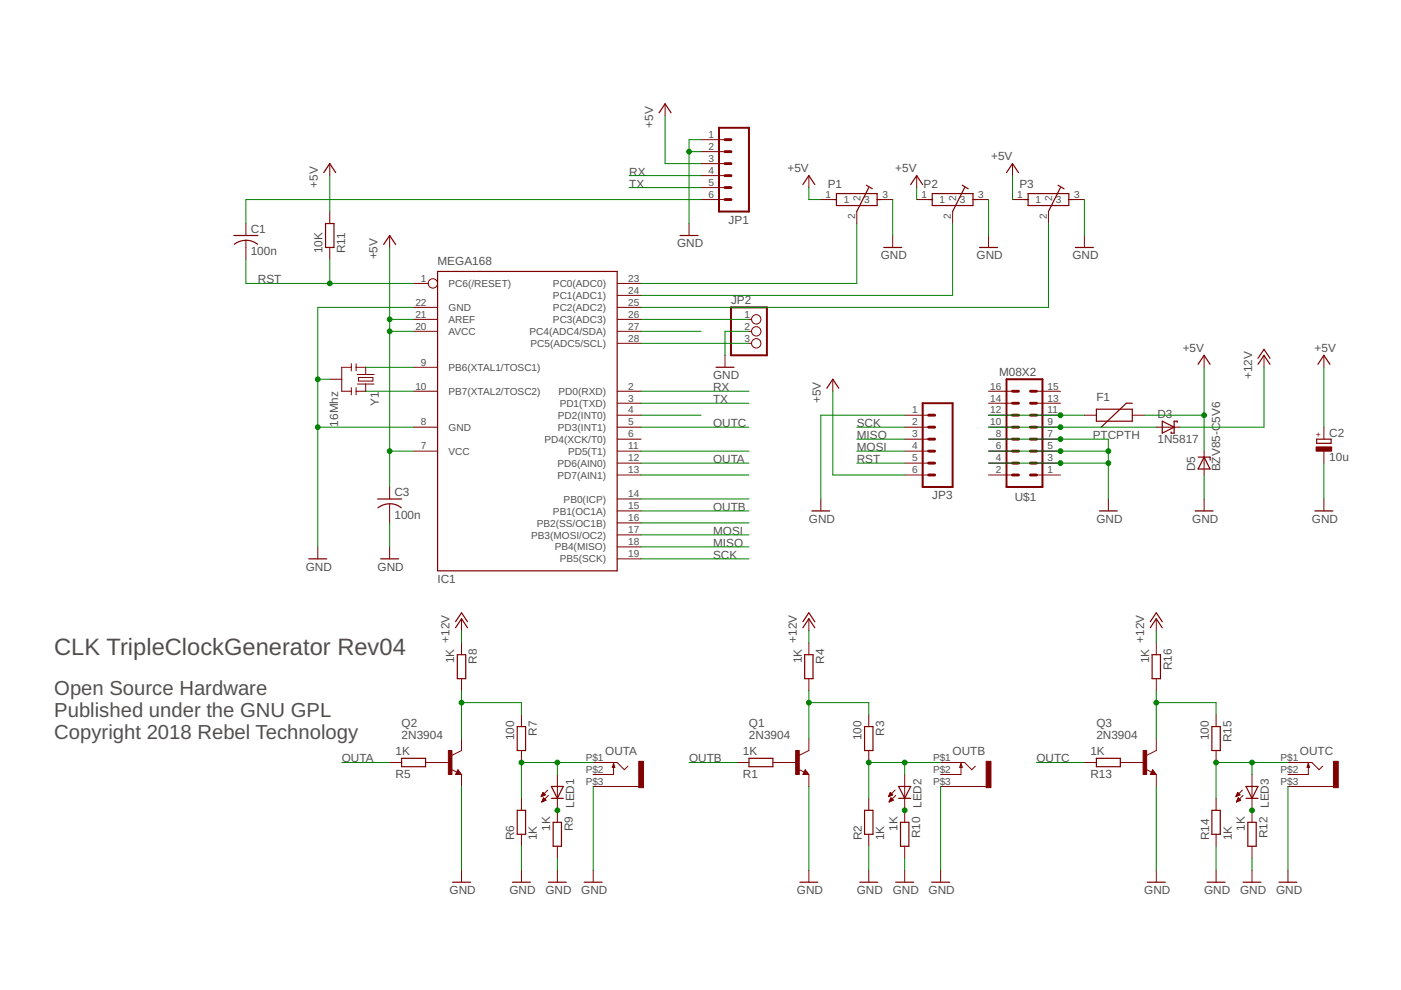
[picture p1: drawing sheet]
<svg xmlns="http://www.w3.org/2000/svg" width="297mm" height="210mm" viewBox="0 0 297 210" stroke-linecap="round" stroke-linejoin="round" font-family="sans-serif">
<g fill="none" stroke="#800000" stroke-width=".25">
<path d="M68.6 36.6l1.3-1.9 1.3 1.9M139.7 23.9l1.3-1.9 1.3 1.9M170.2 39.1l1.3-1.9 1.3 1.9M183.7 39.3l1.3 .7M184.2 39.8l-2.5 5.1M193.1 39.1l1.3-1.9 1.2 1.9M204 39.3l1.3 .7M204.5 39.8l-2.5 5.1M213.4 36.6l1.3-1.9 1.2 1.9M224.3 39.3l1.3 .7M224.8 39.8l-2.5 5.1M49.6 49.9h5.1"/>
<path d="M49.7 51.8a4 4 0 0 1 4.9 0M69 47.4h1.8v5.1h-1.8zM81.3 51.8l1.3-1.9 1.3 1.9M92.8 57.6h38.1v63.4h-38.1zM144.2 49.9h3.8M176.6 42.3h.7M177.3 41h8.7v2.6h-8.7zM186 42.3h.7M187.4 52.5h3.8M196.9 42.3h.8M197.7 41h8.6v2.6h-8.6zM206.3 42.3h.8"/>
<path d="M207.7 52.5h3.8M217.2 42.3h.8M218 41h8.6v2.6h-8.6zM226.6 42.3h.8M228 52.5h3.8M151.8 77.9h3.8M254 77.2l1.3-1.9 1.3 1.9M266.7 77.2l1.3-1.9 1.3 1.9M266.7 76l1.3-1.9 1.3 1.9M279.4 77.2l1.3-1.9 1.3 1.9M175.3 82.3l1.3-1.9 1.2 1.9M232.5 86.8h7.6v2.5h-7.6z"/>
<path d="M240.1 85.5h-1.3l-5.3 5.1M246.4 89.3l2.5 1.3-2.5 1.2zM249.6 89.6v-.3h-.7v2.5h-.6v-.2M254 96.9h2.6v.7M255.3 96.9l1.3 2.5h-2.6zM279.2 93.1h3v.9h-3zM65.5 118.5h3.8M80.1 105.8h5.1M80.1 107.7a4 4 0 0 1 5 0M80.7 118.5h3.8M172.1 108.3h3.8M233.1 108.3h3.8"/>
<path d="M253.4 108.3h3.8M278.8 108.3h3.8M96.6 133.1l1.3-1.9 1.2 1.9M96.6 131.8l1.3-1.9 1.2 1.9M97 138.8h1.7v5.1h-1.7zM170.2 133.1l1.3-1.9 1.3 1.9M170.2 131.8l1.3-1.9 1.3 1.9M170.6 138.8h1.8v5.1h-1.8zM243.9 133.1l1.3-1.9 1.2 1.9M243.9 131.8l1.3-1.9 1.2 1.9M244.3 138.8h1.7v5.1h-1.7zM109.7 154.1h1.7v5h-1.7z"/>
<path d="M183.3 154.1h1.8v5h-1.8zM256.9 154.1h1.8v5h-1.8zM85.2 160.8h5v1.8h-5zM97.1 163.7l.1 .3h-.4l.3-.6 .5 .7h-.8M109.7 171.8h1.7v5.1h-1.7zM116.9 166.8h2.5l-1.2 2.5zM116.9 169.3h2.5M117.3 174.3h1.7v5.1h-1.7zM130.1 161.9l.2 .8h-.5zM158.8 160.8h5.1v1.8h-5.1zM170.7 163.7l.2 .3h-.4l.2-.6 .5 .7h-.7M183.3 171.8h1.8v5.1h-1.8z"/>
<path d="M190.5 169.3h2.6M190.5 166.8h2.6l-1.3 2.5zM190.9 174.3h1.8v5.1h-1.8zM203.8 161.9l.2 .8h-.5zM232.5 160.8h5v1.8h-5zM244.4 163.7l.1 .3h-.4l.3-.6 .5 .7h-.8M256.9 171.8h1.8v5.1h-1.8zM264.2 169.3h2.5M264.2 166.8h2.5l-1.2 2.5zM264.6 174.3h1.7v5.1h-1.7zM277.4 161.9l.2 .8h-.5zM95.9 187h3.9"/>
<path d="M108.6 187h3.9M116.3 187h3.8M123.9 187h3.8M169.6 187h3.8M182.3 187h3.8M189.9 187h3.8M197.5 187h3.8M243.2 187h3.9M255.9 187h3.8M263.5 187h3.9M271.2 187h3.8"/>
</g>
<g fill="none" stroke="#800000" stroke-width=".21">
<path d="M69.9 34.7v2.5M141 22v2.6M148.6 29.6h5.1M148.6 32.2h5.1M148.6 34.7h5.1M148.6 37.2h5.1M148.6 39.8h5.1M171.5 37.2v2.6M194.4 37.2v2.6M214.7 34.7v2.5M52.1 47.4v2.5M52.1 50.9v4.1"/>
<path d="M69.9 44.9v2.5M69.9 52.5v2.5M82.6 49.9v2.6M146.1 47.4v2.5M148.6 42.3h5.1M174 42.3h2.6M181.7 44.9v2.5M186.7 42.3h2.6M189.3 49.9v2.6M194.4 42.3h2.5M202 44.9v2.5M207.1 42.3h2.5"/>
<path d="M209.6 49.9v2.6M214.7 42.3h2.5M222.3 44.9v2.5M227.4 42.3h2.5M229.9 49.9v2.6M74.5 77.9h-2v5.1h2M74.5 77.1v1.5M75.5 77.9h2v1.5M75.5 77.1v1.5M75.8 79.4h3.5M87.7 77.9h5.1M87.7 65.2h5.1"/>
<path d="M87.7 67.7h5.1M87.7 70.3h5.1M87.7 60.1h3.1M130.9 65.2h5M130.9 67.7h5M130.9 70.3h5M130.9 72.8h5M130.9 62.6h5M130.9 60.1h5M153.7 75.3v2.6M158.8 67.7h.6M158.8 70.3h.6"/>
<path d="M158.8 72.8h.6M255.3 75.3v2.6M268 75.3v2.6M280.7 75.3v2.6M69.9 80.4h2.6M74.5 82.2v1.5M75.5 82.2v1.5M75.8 81.4h3.5M76 80h3.1v.8h-3.1zM77.5 81.4v1.6h-2M87.7 83h5.1M87.7 90.6h5.1"/>
<path d="M87.7 95.7h5.1M130.9 83h5M130.9 90.6h5M130.9 95.7h5M130.9 98.2h5M130.9 93.1h5M130.9 88h5M130.9 85.5h5M176.6 80.4v2.6M191.8 90.6h5.1M191.8 95.7h5.1M191.8 98.2h5.1"/>
<path d="M191.8 93.1h5.1M191.8 88h5.1M209.6 83h5.1M209.6 90.6h5.1M209.6 95.7h5.1M209.6 98.2h5.1M209.6 93.1h5.1M209.6 88h5.1M209.6 85.5h5.1M219.8 83h5M219.8 90.6h5M219.8 95.7h5"/>
<path d="M219.8 98.2h5M219.8 93.1h5M219.8 88h5M219.8 85.5h5M229.9 88h2.6M240.1 88h2.5M245.2 90.6h5M255.3 95.7v5M280.7 90.6v2.5M280.7 95.7v2.5M67.4 116v2.5M82.6 103.3v2.5"/>
<path d="M82.6 106.8v4.1M82.6 116v2.5M130.9 118.5h5M130.9 116h5M130.9 113.4h5M130.9 110.9h5M130.9 108.3h5M130.9 105.8h5M130.9 100.7h5M174 105.8v2.5M191.8 100.7h5.1M209.6 100.7h5.1"/>
<path d="M219.8 100.7h5M235 105.8v2.5M255.3 105.8v2.5M280.7 105.8v2.5M97.9 131.2v2.5M97.9 136.3v2.5M171.5 131.2v2.5M171.5 136.3v2.5M245.2 131.2v2.5M245.2 136.3v2.5M97.9 156.6v2.5l-2.1 1M97.9 143.9v2.5"/>
<path d="M110.6 151.5v2.6M110.6 159.1v2.6M171.5 143.9v2.5M171.5 156.6v2.5l-2 1M184.2 151.5v2.6M184.2 159.1v2.6M245.2 156.6v2.5l-2.1 1M245.2 143.9v2.5M257.8 151.5v2.6M257.8 159.1v2.6M82.6 161.7h2.6M90.2 161.7h5.1"/>
<path d="M95.6 163.1l1.2 .6M97.1 163.2l.8 1h-1.3zM97.9 164.2v2.6M110.6 169.3v2.5M110.6 176.9v2.5M114.8 168.8h.1M114.8 168.7h.4M114.9 168.6h.6M114.9 170h.1M114.9 168.5h.7M114.9 169.9h.3M115 168.3h.4"/>
<path d="M115 169.8h.4M115 168.2h.3M115 169.7h.7M115.1 169.5h.5M115.1 168.1h.1M115.1 168l.5 .5-.9 .4zM115.1 169.4h.4M115.2 169.3h.2M115.2 169.2h.1M115.3 169.2l.5 .5-.9 .3zM116.1 167.5l-1.4 1.4M116.3 168.7l-1.4 1.3"/>
<path d="M118.2 164.2v10.1M118.2 179.4v2.6M125.8 161.7h5.1l1.5 1.5 .7-.8M125.8 166.8h9.6M130.1 161.9v2.3h-4.3M156.3 161.7h2.5M163.9 161.7h5.1M169.3 163.1l1.2 .6M170.7 163.2l.8 1h-1.3zM171.5 164.2v2.6M184.2 169.3v2.5M184.2 176.9v2.5"/>
<path d="M188.4 168.8h.2M188.5 168.7h.3M188.5 168.6h.6M188.5 170h.1M188.6 168.5h.6M188.6 169.9h.2M188.6 168.3h.5M188.6 169.8h.5M188.7 169.7h.7M188.7 168.2h.3M188.7 168.1h.1M188.7 169.5h.6"/>
<path d="M188.8 169.4h.4M188.8 168l.5 .5-.9 .4zM188.8 169.3h.2M188.9 169.2h.1M189.4 169.7l-.5-.5-.4 .8M189.4 169.7l-.9 .3M189.8 167.5l-1.4 1.4M189.9 168.7l-1.4 1.3M191.8 164.2v10.1M191.8 179.4v2.6M199.4 161.7h5.1l1.5 1.5 .8-.8M199.4 166.8h9.7"/>
<path d="M203.8 161.9v2.3h-4.4M229.9 161.7h2.6M237.5 161.7h5.1M242.9 163.1l1.2 .6M244.4 163.2l.8 1h-1.3zM245.2 164.2v2.6M257.8 169.3v2.5M257.8 176.9v2.5M262.1 168.8h.1M262.1 168.7h.4M262.2 168.6h.6M262.2 170h.1"/>
<path d="M262.2 168.5h.7M262.2 169.9h.2M262.3 169.8h.4M262.3 168.3h.4M262.3 168.2h.3M262.3 169.7h.7M262.4 168.1h.1M262.4 169.5h.5M262.4 168l.5 .5-.9 .4zM262.4 169.4h.4M262.5 169.3h.2M262.5 169.2h.1"/>
<path d="M262.5 169.2l.5 .5-.9 .3zM263.4 167.5l-1.4 1.4M263.5 168.7l-1.4 1.3M265.5 164.2v10.1M265.5 179.4v2.6M273.1 161.7h5.1l1.5 1.5 .7-.8M273.1 166.8h9.6M277.4 161.9v2.3h-4.3M97.9 184.5v2.5M110.6 184.5v2.5M118.2 184.5v2.5M125.8 184.5v2.5"/>
<path d="M171.5 184.5v2.5M184.2 184.5v2.5M191.8 184.5v2.5M199.4 184.5v2.5M245.2 184.5v2.5M257.8 184.5v2.5M265.5 184.5v2.5M273.1 184.5v2.5"/>
<circle cx="91.8" cy="60.1" r=".99"/>
<circle cx="160.3" cy="67.7" r=".99"/>
<circle cx="160.3" cy="70.3" r=".99"/>
<circle cx="160.3" cy="72.8" r=".99"/>
</g>
<g fill="#800000" stroke="#800000" stroke-width=".21">
<path d="M168.7 159.1h.8v5.1h-.8z"/>
<path d="M95.1 159.1h.7v5.1h-.7z"/>
<path d="M135.4 161.4h1v5.6h-1z"/>
<path d="M209.1 161.4h1v5.6h-1z"/>
<path d="M242.4 159.1h.7v5.1h-.7z"/>
<path d="M282.7 161.4h1v5.6h-1z"/>
<path d="M279 94.8h3.3v.9h-3.3z"/>
</g>
<path d="M152.4 27.1h6.4v17.8h-6.4zM155 65.2h7.6v10.1h-7.6zM195.6 85.5h6.4v17.8h-6.4zM213.4 80.4h7.6v22.9h-7.6z" fill="none" stroke="#800000" stroke-width=".42"/>
<g fill="none" stroke="#800000" stroke-width=".61">
<path d="M153.7 34.7h1.3M153.7 32.2h1.3M153.7 29.6h1.3M153.7 39.8h1.3M153.7 37.2h1.3M153.7 42.3h1.3M196.9 93.1h1.3M196.9 90.6h1.3M196.9 88h1.3M196.9 98.2h1.3M196.9 95.7h1.3M214.7 93.1h1.2"/>
<path d="M214.7 90.6h1.2M214.7 88h1.2M214.7 98.2h1.2M214.7 95.7h1.2M214.7 85.5h1.2M214.7 83h1.2M218.5 93.1h1.3M218.5 90.6h1.3M218.5 88h1.3M218.5 98.2h1.3M218.5 95.7h1.3M218.5 85.5h1.3"/>
<path d="M218.5 83h1.3M196.9 100.7h1.3M214.7 100.7h1.2M218.5 100.7h1.3"/>
</g>
<g fill="none" stroke="#008000" stroke-width=".21">
<path d="M69.9 37.2v7.7M133.4 39.8h15.2M133.4 37.2h15.2M141 24.6v10.1h7.6M146.1 32.2h2.5M148.6 29.6h-2.5v17.8M171.5 39.8v2.5h2.5M194.4 39.8v2.5M214.7 37.2v5.1M52.1 55v5.1h35.6M69.9 55v5.1M82.6 52.5v50.8"/>
<path d="M148.6 42.3h-96.5v5.1M181.7 47.4v12.7h-45.8M189.3 42.3v7.6M202 47.4v15.2h-66.1M209.6 42.3v7.6M222.3 47.4v17.8h-86.4M229.9 42.3v7.6M77.5 77.9h10.2M82.6 70.3h5.1M82.6 67.7h5.1M87.7 65.2h-20.3v50.8M135.9 70.3h12.7"/>
<path d="M135.9 67.7h22.9M135.9 72.8h22.9M158.8 70.3h-5.1v5M255.3 77.9v17.8M268 77.9v12.7h-17.8M280.7 77.9v12.7M67.4 90.6h20.3M67.4 80.4h2.5M77.5 83h10.2M82.6 95.7h5.1M135.9 95.7h22.9M135.9 88h12.7"/>
<path d="M135.9 90.6h22.9M135.9 98.2h22.9M135.9 85.5h22.9M135.9 83h22.9M176.6 83v17.7h15.2M181.7 95.7h10.1M181.7 90.6h10.1M181.7 98.2h10.1M181.7 93.1h10.1M191.8 88h-17.8v17.8M209.6 95.7h25.4M209.6 88h20.3"/>
<path d="M209.6 90.6h35.6M209.6 98.2h25.4M209.6 93.1h25.4v12.7M242.6 88h12.7M280.7 98.2v7.6M82.6 110.9v5.1M135.9 100.7h22.9M135.9 108.3h22.9M135.9 110.9h22.9M135.9 105.8h22.9M135.9 116h22.9M135.9 118.5h22.9"/>
<path d="M135.9 113.4h22.9M255.3 100.7v5.1M97.9 133.7v2.6M171.5 133.7v2.6M245.2 133.7v2.6M97.9 149h12.7v2.5M97.9 146.4v10.2M171.5 146.4v10.2M171.5 149h12.7v2.5M245.2 149h12.6v2.5M245.2 146.4v10.2M72.5 161.7h10.1"/>
<path d="M97.9 166.8v17.7M110.6 179.4v5.1M118.2 161.7v2.5M125.8 161.7h-15.2v7.6M125.8 166.8v17.7M146.1 161.7h10.2M171.5 166.8v17.7M184.2 179.4v5.1M191.8 161.7v2.5M199.4 161.7h-15.2v7.6M199.4 166.8v17.7M219.8 161.7h10.1"/>
<path d="M245.2 166.8v17.7M257.8 179.4v5.1M265.5 161.7v2.5M273.1 161.7h-15.3v7.6M273.1 166.8v17.7M118.2 182v2.5M191.8 182v2.5M265.5 182v2.5"/>
</g>
<g fill="#008000" stroke="#008000" stroke-width=".21">
<circle cx="82.6" cy="95.7" r=".51"/>
<circle cx="82.6" cy="70.3" r=".51"/>
<circle cx="82.6" cy="67.7" r=".51"/>
<circle cx="255.3" cy="88" r=".51"/>
<circle cx="67.4" cy="90.6" r=".51"/>
<circle cx="67.4" cy="80.4" r=".51"/>
<circle cx="146.1" cy="32.2" r=".51"/>
<circle cx="235" cy="98.2" r=".51"/>
<circle cx="235" cy="95.7" r=".51"/>
<circle cx="224.8" cy="98.2" r=".51"/>
<circle cx="224.8" cy="95.7" r=".51"/>
<circle cx="224.8" cy="93.1" r=".51"/>
<circle cx="184.2" cy="161.7" r=".51"/>
<circle cx="191.8" cy="161.7" r=".51"/>
<circle cx="171.5" cy="149" r=".51"/>
<circle cx="110.6" cy="161.7" r=".51"/>
<circle cx="118.2" cy="161.7" r=".51"/>
<circle cx="97.9" cy="149" r=".51"/>
<circle cx="118.2" cy="171.8" r=".51"/>
<circle cx="191.8" cy="171.8" r=".51"/>
<circle cx="265.5" cy="171.8" r=".51"/>
<circle cx="257.8" cy="161.7" r=".51"/>
<circle cx="265.5" cy="161.7" r=".51"/>
<circle cx="245.2" cy="149" r=".51"/>
<circle cx="69.9" cy="60.1" r=".51"/>
<circle cx="224.8" cy="88" r=".51"/>
<circle cx="224.8" cy="90.6" r=".51"/>
</g>
<text font-size="5" fill="#505050" x="11.5" y="138.8">CLK TripleClockGenerator Rev04</text>
<g font-size="4.3" fill="#505050">
<text x="11.5" y="147.4">Open Source Hardware</text>
<text x="11.5" y="152">Published under the GNU GPL</text>
<text x="11.5" y="156.6">Copyright 2018 Rebel Technology</text>
</g>
<g font-size="2.5" fill="#505050">
<text x="138.5" y="27.1" transform="rotate(-90 138.5 27.1)">+5V</text>
<text x="210.1" y="33.9">+5V</text>
<text x="67.4" y="39.8" transform="rotate(-90 67.4 39.8)">+5V</text>
<text x="133.4" y="39.8">TX</text>
<text x="133.4" y="37.2">RX</text>
<text x="167" y="36.5">+5V</text>
<text x="175.5" y="39.8">P1</text>
<text x="189.8" y="36.5">+5V</text>
<text x="195.8" y="39.8">P2</text>
<text x="216.1" y="39.8">P3</text>
<text x="154.5" y="47.4">JP1</text>
<text x="53.1" y="49.3">C1</text>
<text x="68.4" y="53.7" transform="rotate(-90 68.4 53.7)">10K</text>
<text x="73.2" y="53.7" transform="rotate(-90 73.2 53.7)">R11</text>
<text x="143.6" y="52.5">GND</text>
<text x="53.1" y="54.1">100n</text>
<text x="80.1" y="55" transform="rotate(-90 80.1 55)">+5V</text>
<text x="92.8" y="56.3">MEGA168</text>
<text x="186.7" y="55">GND</text>
<text x="207" y="55">GND</text>
<text x="227.4" y="55">GND</text>
<text x="54.7" y="60.1">RST</text>
<text x="155" y="64.5">JP2</text>
<text x="250.8" y="74.6">+5V</text>
<text x="278.7" y="74.6">+5V</text>
<text x="151.2" y="80.4">GND</text>
<text x="151.2" y="82.9">RX</text>
<text x="211.8" y="79.6">M08X2</text>
<text x="265.5" y="80.4" transform="rotate(-90 265.5 80.4)">+12V</text>
<text x="80.3" y="86" transform="rotate(-90 80.3 86)">Y1</text>
<text x="151.2" y="85.5">TX</text>
<text x="174" y="85.5" transform="rotate(-90 174 85.5)">+5V</text>
<text x="232.4" y="85">F1</text>
<text x="245.4" y="88.7">D3</text>
<text x="71.7" y="90.5" transform="rotate(-90 71.7 90.5)">16Mhz</text>
<text x="151.2" y="90.6">OUTC</text>
<text x="181.7" y="93.1">MISO</text>
<text x="181.7" y="90.6">SCK</text>
<text x="181.7" y="95.6">MOSI</text>
<text x="231.7" y="93.1">PTCPTH</text>
<text x="245.4" y="94">1N5817</text>
<text x="281.8" y="92.6">C2</text>
<text x="151.2" y="98.2">OUTA</text>
<text x="181.7" y="98.2">RST</text>
<text x="253.4" y="100" transform="rotate(-90 253.4 100)">D5</text>
<text x="258.7" y="100" transform="rotate(-90 258.7 100)">BZV85-C5V6</text>
<text x="281.8" y="97.7">10u</text>
<text x="83.6" y="105.2">C3</text>
<text x="197.7" y="105.8">JP3</text>
<text x="215.2" y="106.3">U$1</text>
<text x="83.6" y="110">100n</text>
<text x="151.2" y="108.3">OUTB</text>
<text x="151.2" y="113.4">MOSI</text>
<text x="171.5" y="110.9">GND</text>
<text x="232.4" y="110.9">GND</text>
<text x="252.8" y="110.9">GND</text>
<text x="278.2" y="110.9">GND</text>
<text x="151.2" y="116">MISO</text>
<text x="151.2" y="118.5">SCK</text>
<text x="64.8" y="121">GND</text>
<text x="80.1" y="121">GND</text>
<text x="92.8" y="123.6">IC1</text>
<text x="95.3" y="136.3" transform="rotate(-90 95.3 136.3)">+12V</text>
<text x="169" y="136.3" transform="rotate(-90 169 136.3)">+12V</text>
<text x="242.6" y="136.3" transform="rotate(-90 242.6 136.3)">+12V</text>
<text x="96.3" y="140.6" transform="rotate(-90 96.3 140.6)">1K</text>
<text x="101.1" y="140.7" transform="rotate(-90 101.1 140.7)">R8</text>
<text x="170" y="140.6" transform="rotate(-90 170 140.6)">1K</text>
<text x="174.8" y="140.7" transform="rotate(-90 174.8 140.7)">R4</text>
<text x="243.6" y="140.6" transform="rotate(-90 243.6 140.6)">1K</text>
<text x="248.4" y="142.1" transform="rotate(-90 248.4 142.1)">R16</text>
<text x="85.1" y="154">Q2</text>
<text x="113.8" y="156" transform="rotate(-90 113.8 156)">R7</text>
<text x="158.8" y="154">Q1</text>
<text x="187.5" y="156" transform="rotate(-90 187.5 156)">R3</text>
<text x="232.4" y="154">Q3</text>
<text x="72.5" y="161.7">OUTA</text>
<text x="83.9" y="160.1">1K</text>
<text x="85.1" y="156.6">2N3904</text>
<text x="109" y="157" transform="rotate(-90 109 157)">100</text>
<text x="128.3" y="160.1">OUTA</text>
<text x="146.1" y="161.7">OUTB</text>
<text x="157.5" y="160.1">1K</text>
<text x="158.8" y="156.6">2N3904</text>
<text x="182.7" y="157" transform="rotate(-90 182.7 157)">100</text>
<text x="202" y="160.1">OUTB</text>
<text x="219.7" y="161.7">OUTC</text>
<text x="231.2" y="160.1">1K</text>
<text x="232.4" y="156.6">2N3904</text>
<text x="256.3" y="157" transform="rotate(-90 256.3 157)">100</text>
<text x="261.1" y="157.4" transform="rotate(-90 261.1 157.4)">R15</text>
<text x="275.6" y="160.1">OUTC</text>
<text x="83.9" y="164.9">R5</text>
<text x="157.5" y="164.9">R1</text>
<text x="231.2" y="164.9">R13</text>
<text x="121.7" y="171.3" transform="rotate(-90 121.7 171.3)">LED1</text>
<text x="195.4" y="171.3" transform="rotate(-90 195.4 171.3)">LED2</text>
<text x="269" y="171.3" transform="rotate(-90 269 171.3)">LED3</text>
<text x="109" y="178.2" transform="rotate(-90 109 178.2)">R6</text>
<text x="113.8" y="178.2" transform="rotate(-90 113.8 178.2)">1K</text>
<text x="116.6" y="176.2" transform="rotate(-90 116.6 176.2)">1K</text>
<text x="121.4" y="176.3" transform="rotate(-90 121.4 176.3)">R9</text>
<text x="182.7" y="178.2" transform="rotate(-90 182.7 178.2)">R2</text>
<text x="187.5" y="178.2" transform="rotate(-90 187.5 178.2)">1K</text>
<text x="190.3" y="176.2" transform="rotate(-90 190.3 176.2)">1K</text>
<text x="195.1" y="177.7" transform="rotate(-90 195.1 177.7)">R10</text>
<text x="256.3" y="178.2" transform="rotate(-90 256.3 178.2)">R14</text>
<text x="261.1" y="178.2" transform="rotate(-90 261.1 178.2)">1K</text>
<text x="263.9" y="176.2" transform="rotate(-90 263.9 176.2)">1K</text>
<text x="268.7" y="177.7" transform="rotate(-90 268.7 177.7)">R12</text>
<text x="95.3" y="189.6">GND</text>
<text x="108" y="189.6">GND</text>
<text x="115.6" y="189.6">GND</text>
<text x="123.2" y="189.6">GND</text>
<text x="169" y="189.6">GND</text>
<text x="181.7" y="189.6">GND</text>
<text x="189.3" y="189.6">GND</text>
<text x="196.9" y="189.6">GND</text>
<text x="242.6" y="189.6">GND</text>
<text x="255.3" y="189.6">GND</text>
<text x="262.9" y="189.6">GND</text>
<text x="270.5" y="189.6">GND</text>
</g>
<g font-size="2.1" fill="#505050">
<text x="150.2" y="29.3">1</text>
<text x="150.2" y="31.8">2</text>
<text x="150.2" y="34.3">3</text>
<text x="150.2" y="36.9">4</text>
<text x="150.2" y="39.4">5</text>
<text x="150.2" y="42">6</text>
<text x="175" y="42">1</text>
<text x="187.1" y="42">3</text>
<text x="195.3" y="42">1</text>
<text x="207.4" y="42">3</text>
<text x="215.7" y="42">1</text>
<text x="227.7" y="42">3</text>
<text x="178.9" y="43.1">1</text>
<text x="181.3" y="46.4" transform="rotate(-90 181.3 46.4)">2</text>
<text x="182.4" y="42.5" transform="rotate(-90 182.4 42.5)">2</text>
<text x="183.2" y="43.1">3</text>
<text x="199.2" y="43.1">1</text>
<text x="201.6" y="46.4" transform="rotate(-90 201.6 46.4)">2</text>
<text x="202.7" y="42.5" transform="rotate(-90 202.7 42.5)">2</text>
<text x="203.5" y="43.1">3</text>
<text x="219.5" y="43.1">1</text>
<text x="221.9" y="46.4" transform="rotate(-90 221.9 46.4)">2</text>
<text x="223" y="42.5" transform="rotate(-90 223 42.5)">2</text>
<text x="223.8" y="43.1">3</text>
<text x="89.2" y="59.7">1</text>
<text x="133.2" y="59.7">23</text>
<text x="88.1" y="64.8">22</text>
<text x="95.1" y="65.9">GND</text>
<text x="95.1" y="60.9">PC6(/RESET)</text>
<text x="117.2" y="65.9">PC2(ADC2)</text>
<text x="117.2" y="63.4">PC1(ADC1)</text>
<text x="117.2" y="60.9">PC0(ADC0)</text>
<text x="133.2" y="64.8">25</text>
<text x="133.2" y="62.3">24</text>
<text x="88.1" y="67.4">21</text>
<text x="88.1" y="69.9">20</text>
<text x="95.1" y="68.5">AREF</text>
<text x="95.1" y="71">AVCC</text>
<text x="112.3" y="71">PC4(ADC4/SDA)</text>
<text x="117.2" y="68.5">PC3(ADC3)</text>
<text x="133.2" y="69.9">27</text>
<text x="133.2" y="67.4">26</text>
<text x="157.8" y="67.4">1</text>
<text x="157.8" y="69.9">2</text>
<text x="89.2" y="77.5">9</text>
<text x="112.5" y="73.6">PC5(ADC5/SCL)</text>
<text x="133.2" y="72.4">28</text>
<text x="157.8" y="72.4">3</text>
<text x="88.1" y="82.6">10</text>
<text x="95.1" y="83.7">PB7(XTAL2/TOSC2)</text>
<text x="95.1" y="78.6">PB6(XTAL1/TOSC1)</text>
<text x="118.4" y="83.7">PD0(RXD)</text>
<text x="133.2" y="82.6">2</text>
<text x="210" y="82.6">16</text>
<text x="222.1" y="82.6">15</text>
<text x="118.3" y="88.8">PD2(INT0)</text>
<text x="118.7" y="86.2">PD1(TXD)</text>
<text x="133.2" y="87.7">4</text>
<text x="133.2" y="85.1">3</text>
<text x="193.4" y="87.7">1</text>
<text x="210" y="87.7">12</text>
<text x="210" y="85.1">14</text>
<text x="222.1" y="87.7">11</text>
<text x="222.1" y="85.1">13</text>
<text x="89.2" y="90.2">8</text>
<text x="89.2" y="95.3">7</text>
<text x="95.1" y="91.3">GND</text>
<text x="115.5" y="93.9">PD4(XCK/T0)</text>
<text x="118.3" y="91.3">PD3(INT1)</text>
<text x="133.2" y="95.3">11</text>
<text x="133.2" y="92.7">6</text>
<text x="133.2" y="90.2">5</text>
<text x="193.4" y="90.2">2</text>
<text x="193.4" y="92.7">3</text>
<text x="193.4" y="95.3">4</text>
<text x="210" y="90.2">10</text>
<text x="211.1" y="95.3">6</text>
<text x="211.1" y="92.7">8</text>
<text x="222.1" y="95.3">5</text>
<text x="222.1" y="92.7">7</text>
<text x="222.1" y="90.2">9</text>
<text x="95.1" y="96.4">VCC</text>
<text x="118.2" y="101.5">PD7(AIN1)</text>
<text x="118.2" y="98.9">PD6(AIN0)</text>
<text x="120.4" y="96.4">PD5(T1)</text>
<text x="133.2" y="100.4">13</text>
<text x="133.2" y="97.8">12</text>
<text x="193.4" y="97.8">5</text>
<text x="193.4" y="100.4">6</text>
<text x="211.1" y="100.4">2</text>
<text x="211.1" y="97.8">4</text>
<text x="222.1" y="100.4">1</text>
<text x="222.1" y="97.8">3</text>
<text x="119.5" y="106.6">PB0(ICP)</text>
<text x="133.2" y="108">15</text>
<text x="133.2" y="105.4">14</text>
<text x="113.8" y="111.6">PB2(SS/OC1B)</text>
<text x="117.2" y="109.1">PB1(OC1A)</text>
<text x="133.2" y="113.1">17</text>
<text x="133.2" y="110.5">16</text>
<text x="112.6" y="114.2">PB3(MOSI/OC2)</text>
<text x="117.6" y="116.7">PB4(MISO)</text>
<text x="118.7" y="119.3">PB5(SCK)</text>
<text x="133.2" y="118.1">19</text>
<text x="133.2" y="115.6">18</text>
<text x="124.2" y="161.3">P$1</text>
<text x="197.8" y="161.3">P$1</text>
<text x="271.5" y="161.3">P$1</text>
<text x="124.2" y="163.8">P$2</text>
<text x="124.2" y="166.4">P$3</text>
<text x="197.8" y="163.8">P$2</text>
<text x="197.8" y="166.4">P$3</text>
<text x="271.5" y="163.8">P$2</text>
<text x="271.5" y="166.4">P$3</text>
</g>
<text font-size="1.8" fill="#800000" x="280.1" y="92.7" transform="rotate(-90 280.1 92.7)">+</text>
</svg>
